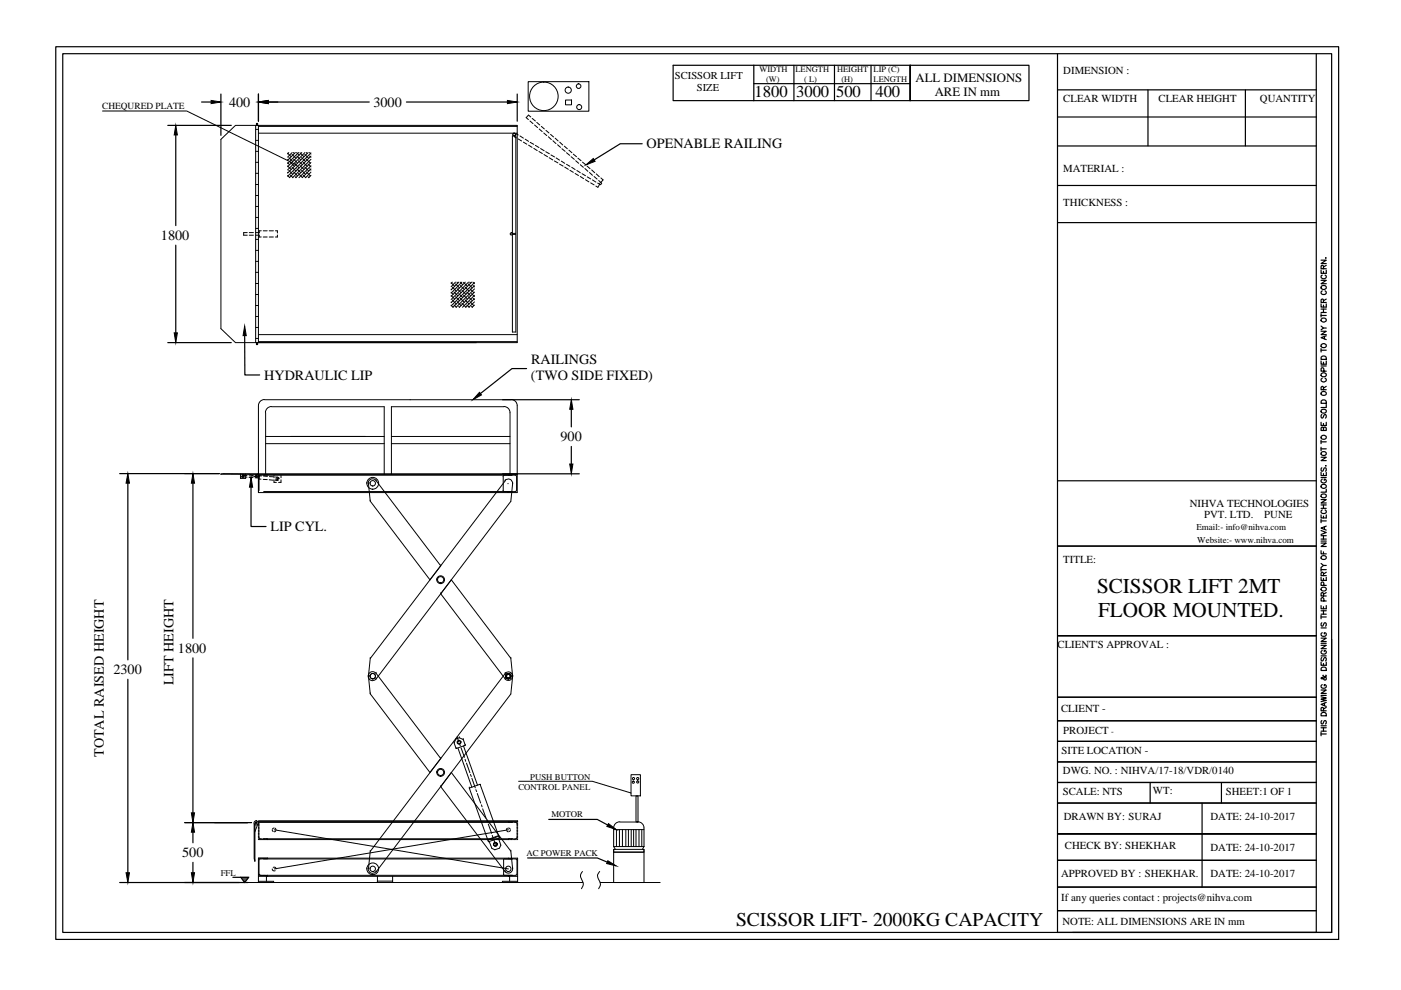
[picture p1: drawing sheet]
<svg xmlns="http://www.w3.org/2000/svg" width="297mm" height="210mm" viewBox="0 0 297 210" stroke-linecap="round" stroke-linejoin="round" font-family="sans-serif">
<!-- layer: 0 -->
<g fill="none" stroke="#000" stroke-width=".21">
<path d="M112 17.3h12.9v6.3h-12.9zM21.7 23.5h17.9l23 11.3M46.8 29.5l3.1-2.9h59.8v46h-59.8l-3.1-2.9zM54.2 26.6v46M54.2 32.1h.6M54.2 34.4h.6M54.2 36.7h.6M54.2 39.1h.6M54.2 29.8h.6M54.2 27.4h.6M54.4 26.2h.2v.4h-.2zM54.8 26.6v46"/>
<path d="M54.8 28.2h54.9M54.8 26.8h54.9M61 37.2l.4 .4M61 36.5l.1 .1M61 35.2l.7 .7M61 34.5l.4 .4M61 33.8l.1 .1M61 32.5l.7 .7M61.2 32.3l-.2 .3M61.2 36.1l.9 .9M61.2 33.4l.9 .8M61.6 37.1l.5 .6"/>
<path d="M61.6 34.4l.8 .9M61.9 35.4l.9 .9M61.9 32.7l.9 .9M61.9 32.3l-.9 1M62.2 32.3l.2 .3M62.2 36.4l.9 .9M62.2 33.7l.9 .9M62.6 37.5l.2 .2M62.6 34.8l.8 .8M62.6 32.3l-1.6 1.7M62.9 32.3l.5 .6M62.9 35.8l.9 .8"/>
<path d="M62.9 33.1l.9 .8M63.3 36.8l.8 .8M63.3 34.1l.8 .8M63.3 32.3l-2.3 2.4M63.6 35.1l.8 .8M63.6 32.4l.8 .8M63.9 36.1l.9 .9M63.9 33.4l.9 .8M64 32.3l-3 3M64.3 37.1l.5 .6M64.3 34.4l.8 .9M64.6 35.4l.9 .9"/>
<path d="M64.6 32.7l.9 .9M64.7 32.3l-3.7 3.7M65 36.4l.8 .9M65 33.7l.8 .9M65 32.3l.1 .3M65.3 37.5l.2 .2M65.3 34.8l.6 .6M65.3 32.3l-4.3 4.4M65.6 35.8l.3 .3M65.6 33.1l.3 .3M65.6 32.3l.3 .4M65.9 32.4l-4.9 5"/>
<path d="M65.9 33.1l-4.5 4.6M65.9 33.8l-3.9 3.9M65.9 34.5l-3.2 3.2M65.9 35.1l-2.5 2.6M65.9 35.8l-1.8 1.9M65.9 36.5l-1.1 1.2M65.9 37.2l-.4 .5M108.6 28.8h.8v20.7h-.8zM108.7 28.5l.1 .2h.3M108.9 28.3h.3l.1 .2M109.9 28.6l-.5-.2-.3 .6 .4 .3M109.9 29.5l.7 .4"/>
<path d="M110.3 28.8l.7 .5M111 30.1l.7 .5M111.4 29.5l.7 .5M112 24.4l-.4 .5 .4 .5M112 24.4l.5 .4M112.1 30.8l.7 .4M112.4 25.7l.6 .5M112.4 30.2l.8 .4M112.8 25.1l.7 .6M113.2 31.5l.7 .4M113.3 26.5l.7 .6M113.5 30.8l.8 .5"/>
<path d="M113.8 26l.6 .5M114.3 32.1l.7 .5M114.3 27.3l.6 .6M114.6 31.5l.8 .5M114.8 26.8l.6 .5M115.3 28.2l.6 .5M115.3 32.8l.8 .4M115.7 32.2l.8 .4M115.8 27.6l.6 .6M116.3 29l.6 .6M116.4 33.4l.8 .5M116.7 28.5l.7 .5"/>
<path d="M116.8 32.9l.8 .4M117.2 29.8l.7 .6M117.5 34.1l.8 .4M117.7 29.3l.6 .6M117.9 33.5l.7 .5M118.2 30.7l.6 .5M118.6 34.8l.8 .4M118.7 30.1l.6 .6M119 34.2l.7 .4M119.1 31.5l.7 .6M119.6 31l.7 .5M119.7 35.4l.8 .5"/>
<path d="M119.9 21.2h1.3v1h-1.3zM120.1 34.8l.7 .5M120.1 32.4l.7 .5M120.6 31.8l.7 .6M120.8 36.1l.8 .4M121.1 33.2l.7 .6M121.2 35.5l.7 .4M121.6 32.7l.6 .5M121.9 36.8l.8 .4M122.1 34.1l.6 .5M122.3 36.2l.7 .4M122.5 33.5l.7 .6"/>
<path d="M123 34.9l.7 .6M123 37.4l.8 .5M123.4 36.8l.7 .5M123.5 34.4l.7 .5M124 35.7l.6 .6M124.1 38.1l.8 .5M124.5 35.2l.6 .6M124.5 37.5l.7 .4M125 36.6l.6 .6M125.2 38.8l.8 .4M125.4 36l.7 .6M125.6 38.1l.7 .5"/>
<path d="M126 37.4l.6 .6M126.4 36.9l.7 .6M126.7 38.8l.4 .3-.3 .6-.5-.2M127.1 38.9l.1 .2h.2M127.2 38.8h.3l.1 .1M127.4 37.7l.5 .4-.5 .6-.5-.4M52.4 49.3h-.7v.6h.7M52.8 49.3h.9M52.8 49.9h.9M54.2 49.3h.8M54.2 49.9h.8M54.2 41.4h.6"/>
<path d="M54.2 43.8h.6M54.2 46.1h.6M54.2 48.4h.6M54.2 50.8h.6M54.2 53.1h.6M54.2 55.4h.6M54.2 57.7h.6M55 49.8v.4h.4M55.4 48.9h-.4v.5M55.8 48.9h.9M55.8 50.2h.9M57.1 48.9h.9"/>
<path d="M57.1 50.2h.9M58.4 48.9h.4v.5M58.8 49.8v.4h-.4M95.6 59.9l.8 .8M95.9 59.8l-.3 .3M96.6 59.8l-1 1M96.9 59.8l.2 .2M97.3 59.8l-1.7 1.7M97.6 59.8l.5 .6M97.9 59.8l-2.3 2.3M98.3 59.9l.8 .8M98.7 59.8l-3.1 3"/>
<path d="M99.3 59.8l-3.7 3.7M99.6 59.8l.2 .2M100 59.8l-4.4 4.4M100.3 59.8l.3 .4M100.6 59.9l-5 5M108.6 49.7h.8v20.7h-.8zM54.2 60.1h.6M54.2 62.4h.6M54.2 64.8h.6M54.2 67.1h.6M54.2 69.4h.6M54.2 71.8h.6"/>
<path d="M54.4 72.6h.2v.5h-.2zM54.8 71h54.9M54.8 72.4h54.9M95.6 64.1h.1M95.6 62.7l.8 .7M95.6 62l.5 .4M95.6 61.3l.1 .1M95.9 63.6l.8 .9M95.9 60.9l.8 .8M96.2 64.6l.5 .6M96.2 61.9l.9 .8M96.6 62.9l.8 .9"/>
<path d="M96.6 60.2l.8 .8M96.9 63.9l.9 .9M96.9 61.2l.9 .9M97.3 65l.1 .2M97.3 62.2l.8 .9M97.6 63.2l.8 .9M97.6 60.5l.8 .9M97.9 64.3l.9 .9M97.9 61.6l.9 .8M98.3 62.6l.8 .8M98.6 63.6l.9 .9M98.6 60.9l.9 .8"/>
<path d="M98.9 64.6l.6 .6M98.9 61.9l.9 .8M99.3 62.9l.8 .9M99.3 60.2l.8 .8M99.6 63.9l.9 .9M99.6 61.2l.9 .9M100 65l.2 .2M100 62.2l.6 .7M100.3 63.2l.3 .3M100.3 60.5l.3 .3M100.6 60.6l-4.6 4.6-.4-.5M100.6 61.3l-3.9 3.9"/>
<path d="M100.6 61.9l-3.2 3.3M100.6 62.6l-2.5 2.6M100.6 63.3l-1.9 1.9M100.6 64l-1.2 1.2M100.6 64.7l-.5 .5M54.8 86v18.4h54.9v-18.4M56.1 84.7a1.29 1.29 0 0 0-1.3 1.3M56.1 84.8h52.2M56.3 87.5v13.1M56.3 92.5h25.2M56.3 94.1h25.2M57.6 86.2a1.29 1.29 0 0 0-1.3 1.3"/>
<path d="M57.6 86.2h23.9v14.4M83 92.5h25.1M83 94.1h25.1M106.8 86.2a1.29 1.29 0 0 1 1.3 1.3M106.9 86.2h-23.9v14.4M108.1 87.5v13.1M108.4 84.7a1.29 1.29 0 0 1 1.3 1.3M46.8 100.5h7.9l-.1 .1zM51 100.5v.9h1.1v-.9M51.2 100.9l.2 .4h.3M51.4 100.6a.34 .34 0 0 1 .5 .3M51.5 100.8h.9"/>
<path d="M51.5 101.1l.9 .1M52.8 100.9h.9M52.8 101.2l.9 .1M53 100.6l1.4 .6M54.1 101h.9M54.1 101.3h.8M54.7 100.5l.1 .2M54.8 100.6h54.9M54.8 100.5h54.9M54.9 101v3M55.4 100.9h-.4l-.1 .7h.4M55.8 101.6l.9 .1"/>
<path d="M55.9 100.9l.8 .1M55.9 104.2h52.7M55.9 100.8h52.7M56.7 100.7l-1.6 .1-.2 .1M56.7 100.6l-.1 .1M56.7 100.6h.1M57.1 101.7l.8 .1M57.1 101l.9 .1M58.1 101.7v.6h.5M58.1 100.7v.6M58.3 101.8l.6 .1M58.4 101.1l.5 .1"/>
<path d="M58.5 101.5l.1 .3h.4M58.6 101.2h.4l.2 .3M58.7 101.4h.2v.2h-.2zM59.6 100.7v.6M59.6 101.7v.6h-.5M77.8 102.5h.1M78.1 102.6h.1M78.5 102.5h.1M78.5 106.3h.1M79.7 101.8a.91 .91 0 0 0-1.1-.2 .91 .91 0 0 0-.5 .9M79.7 101.9l13.7 18.1-2.2 2.9-12.7-16.6-.4-3.7M79.7 101.9h.1"/>
<path d="M93.4 120h.1M106.7 103.9l.2 .3M106.7 101v3M106.9 100.7l-.2 .3M107.1 101.9a.91 .91 0 0 1 1-.3 .91 .91 0 0 1 .6 1M107.1 101.9l-28.6 37.7-.4 3.7M107.1 101.9h.1M107.7 100.6l1.6 .2 .2 .1M107.7 102.5v.1M107.7 104.4h.1M107.8 104.2l-.1 .1M108.7 102.6h.1"/>
<path d="M108.7 102.6l-.4 3.7-28.6 37.7M109.5 101l-.1 3.1-1.6 .2M78.5 139.6h.1M92.6 122.9h.1M92.8 122.9h.1M93.4 125.9h.1M108.3 139.6h.1M78.1 143.3a.91 .91 0 0 0 .5 .9 .91 .91 0 0 0 1.1-.2M78.1 143.4h.1M78.1 143.3h.1M78.5 143.4h.1M78.5 147.1h.1"/>
<path d="M79.7 142.7a.91 .91 0 0 0-1.1-.2 .91 .91 0 0 0-.5 .9M79.7 142.7l13.7 18.1-2.2 3-12.7-16.7-.4-3.7M79.7 142.7h.1M79.7 144h.1M96.3 157.5h.1M96.7 156.7l.7-.3 .8 .4 .5 1.2-2 .7-.4-1.2zM96.7 158.7h.1M96.9 156.3l.4 1.1M97.1 158.6l2.9 8.3M97.4 156.4h.1M97.5 157.8l.1 .4M97.7 157.4h.1"/>
<path d="M97.8 158.6l.7 2M98.2 156.8h.1M98.3 158.2l2.9 8.3M98.7 158h.1M107.1 142.8a.91 .91 0 0 1 1-.3 .91 .91 0 0 1 .6 1M107.1 142.8l-28.6 37.7-.4 3.7M107.1 142.8h.1M107.1 143.9h.1M107.2 143.4h.1M107.4 143.4h.1M108.7 143.3a.91 .91 0 0 1-.6 .9 .91 .91 0 0 1-1-.3M108.7 143.5h.1"/>
<path d="M108.7 143.3l-.4-3.7-12.6-16.7-2.3 3 13.7 18M108.7 143.3h.1M108.7 143.5l-.4 3.7-28.6 37.7M45.5 174.4h7.9M54.6 174.8l-.6 1.6M54.8 174.6v.4M54.8 175.3v.4M54.8 175.9v.4M54.8 176.5v.5M54.8 177.2v.4M54.8 177.8v.2h53.2M54.8 174h54.9v.4"/>
<path d="M54.9 177.2l.1 .6h.5M54.9 174.6v.4M54.9 175.3v.4M54.9 175.9v.4M54.9 176.5v.5M55.7 177.8h53.2M56.7 177.8v.2M56.7 178h.1M57.7 175.9l.2 .4M58.1 175.6l-.3 .2M58.1 175.9l49.7 8.3M58.3 175.6l.2 .3"/>
<path d="M58.5 176.1l-.4 .3M92.6 163.8h.1M92.8 163.8h.1M93.4 166.8h.1M93.4 160.8h.1M98.6 161l.1 .4M98.9 161.8l.7 2M99.5 167.1l2.3-.8 4.1 11.4-2.3 .8zM99.5 167.1h.1M99.8 164.2l.1 .4M100 165l.8 2M100.9 167.4l.2 .5"/>
<path d="M101.2 168.2l.7 2.1M102.1 170.6l.1 .5M102.3 171.5l.8 2M103.2 173.9l.1 .4M103.5 174.7l.7 2M103.6 178.5h.1M104.4 177.1l.1 .4M104.7 177.9l.3 1.1M105.4 179h.1M105.5 179h.1M105.7 177.7l.5 1.5-.3 .6-1 .4-.6-.3-.6-1.5M105.7 177.2l-2.3 .8"/>
<path d="M105.8 177.3l-2.4 .8M105.9 177.7h.1M107.4 175.9h.1M107.5 176.1l.3 .3M107.6 175.6l-.2 .3M107.8 174.2l.4 .1M107.8 175.6l.4 .2M107.8 178h.1M107.8 175.9l-49.7 8.3M107.9 177.8l-.1 .2M108.2 175.9l-.2 .4M108.2 178h.4"/>
<path d="M108.4 174.3l.5 .1M108.9 178h.4M109.1 174.4h.4l.1 .6M109.6 177.2l-.1 .6h-.4M109.6 175.3v.4M109.6 175.9v.4M109.6 176.5v.5M109.7 174.2h-54.9v.2h53.8M109.7 174.6v.4M109.7 175.3v.4M109.7 175.9v.4M109.7 176.5v.5"/>
<path d="M109.7 177.2v.4M109.7 177.8v.2h-.2M110 165.7h15.6l8.1 2.4M130.1 179.5l.4 .6M130.1 179.5h6.4M130.1 175.9h6.4M130.7 175.9v3.6M131.3 175.9v3.6M131.4 174.2a1.29 1.29 0 0 0-1.3 1.3v4M131.4 174.3h3.9M132 175.9v3.6M132.7 175.9v3.6"/>
<path d="M133.2 175.9v3.6M133.8 164.3h2v4.4h-2zM133.8 175.9v3.6M134.3 175.9v3.6M134.8 168.7h.5v5.6h-.5zM134.8 175.9v3.6M135.2 174.2a1.29 1.29 0 0 1 1.3 1.3v4M135.5 175.9v3.6M136.1 175.9v3.6M136.5 179.5l-.3 .6M51.6 187.1h72M54.8 185.8h54.9"/>
<path d="M54.8 187.1v-5.2h54.9v5.2M54.8 186.9h3.2v.2M54.9 182.3l.1 3.2 1.7 .1M55.9 185.6h52.7M55.9 182.1h52.7M56.5 185.8v1.1M56.6 185.6l.1 .1M56.7 182.1h-1.6l-.2 .2M56.7 182l-.1 .1M56.7 181.9v.1M56.7 185.7v.1M57.7 184.2a.42 .42 0 0 0 .6 .4"/>
<path d="M57.9 183.9a.38 .38 0 0 1 .4 0 .38 .38 0 0 1 .2 .3M77.8 184.2h.1M78.1 184.2a.91 .91 0 0 0 .5 .9 .91 .91 0 0 0 1.1-.3M78.1 184.2h.1M78.5 184.2h.1M78.5 180.5h.1M79.7 184.9h.1M80 186.8h3.2M80 185.8v1.3M83.2 185.8v1.3M106.7 185.3l.3 .3M106.8 182.4v2.9"/>
<path d="M107 182.1l-.3 .3M107.1 184.8h.1M107.2 184.2h.1M107.8 182l1.6 .1 .2 .2M107.8 181.9v.1M107.8 185.7v.1M107.9 185.6l-.1 .1M108 185.8v1.1M108.3 180.5h.1M108.7 184.1a.91 .91 0 0 1-.6 1 .91 .91 0 0 1-1-.3M108.7 184.2l-.4-3.7-12.6-16.7-2.3 3 13.7 18M108.7 184.2h.1"/>
<path d="M109.6 185.4l-.2 .1-1.5 .1M109.6 182.3v3.1M109.7 186.9h-3.2v.2M123.5 184.8l-.4 .8 .6 1.7-.1 .4-.3 .7M127.1 184.8l-.4 .8 .6 1.9-.4 .9M127.2 187.1h12.8M130.1 180.1v7h6.4v-7M130.1 180.1h6.4v.6h-6.4zM130.1 180.7h6.4"/>
<circle cx="120.5" cy="19.1" r=".66"/>
<circle cx="122.7" cy="18.3" r=".49"/>
<circle cx="109" cy="28.5" r=".28"/>
<circle cx="115.3" cy="20.4" r="3"/>
<circle cx="122.8" cy="22.7" r=".53"/>
<circle cx="108.4" cy="49.6" r=".23"/>
<circle cx="51.5" cy="100.9" r=".17"/>
<circle cx="54.4" cy="100.9" r=".32"/>
<circle cx="54.4" cy="100.9" r=".11"/>
<circle cx="79" cy="102.5" r=".57"/>
<circle cx="79" cy="102.5" r="1.25"/>
<circle cx="93.4" cy="122.9" r=".66"/>
<circle cx="93.4" cy="122.9" r=".83"/>
<circle cx="79" cy="143.4" r=".57"/>
<circle cx="97.3" cy="157.4" r=".32"/>
<circle cx="97.3" cy="157.4" r=".4"/>
<circle cx="107.8" cy="143.4" r=".4"/>
<circle cx="107.8" cy="143.4" r=".57"/>
<circle cx="54.3" cy="174.5" r=".44"/>
<circle cx="54.3" cy="174.5" r=".19"/>
<circle cx="93.4" cy="163.8" r=".66"/>
<circle cx="93.4" cy="163.8" r=".83"/>
<circle cx="105" cy="179" r=".32"/>
<circle cx="105" cy="179" r=".4"/>
<circle cx="134.3" cy="165.8" r=".23"/>
<circle cx="134.3" cy="165.1" r=".23"/>
<circle cx="135.2" cy="165.1" r=".23"/>
<circle cx="135.2" cy="165.8" r=".23"/>
<circle cx="79" cy="184.2" r=".57"/>
<circle cx="79" cy="184.2" r="1.25"/>
<circle cx="107.8" cy="184.2" r=".57"/>
</g>
<g fill="none" stroke="#000" stroke-width=".25">
<path d="M11.8 9.9h272v189.3h-272zM13.3 11.4h269v186.3h-269zM46.8 19.9v8.8M54.8 19.9v5.8M109.7 19.9v5.8M159.8 13.8h-17.1v7.5h17.1M159.8 13.8v7.5M159.8 17.7h33.2M159.8 13.8h33.2M168.3 13.8v7.5M176.9 13.8v7.5M184.7 13.8v7.5"/>
<path d="M193 13.8h25.2v7.5h-25.2zM193 13.8v7.5h-33.2M224.2 11.4v186.3h54.9v-186.3M224.2 19.1h54.9M243.4 19.1v11.8M264 19.1v11.8M35.6 26.6h13.4M37.3 28.6v19.2M42.7 21.6h2.1M56.9 21.6h21.4M86.2 21.6h21.4M136.2 30.5h-4.7l-5.5 3.4"/>
<path d="M224.2 30.9h54.9M224.2 24.8h54.9M224.2 39.3h54.9M37.3 52v18.6M224.2 47.2h54.9M280.1 59.4h1.1l-1.1 .8h1.1M280.1 57.3v.7h1.1v-.7M280.1 55.2h1.1l-1.1 .7h1.1M280.3 58.3a.39 .39 0 0 0-.2 .5 .39 .39 0 0 0 .4 .3h.3a.39 .39 0 0 0 .4-.3 .39 .39 0 0 0-.3-.5M280.6 57v-.7h-.5v.7h1.1M280.6 57.5v.5M281.1 54.7h.1z"/>
<path d="M281.2 56.3l-.6 .3M35.6 72.6h13.4M51.9 71.2v8.3h3.1M111.6 78.1h-3l-6.7 5.3M280.1 76.5v.7h1.1v-.7M280.1 70.2h1.1l-1.1 .8h1.1M280.1 64.4v.7h1.1v-.7M280.1 66.5v.7M280.1 73.9v.7M280.1 77.6h1.1M280.1 74.3h1.1M280.1 69.1l.5 .5"/>
<path d="M280.1 66.9h1.1M280.1 66.3h1.1M280.1 65.5h1.1M280.1 79.2a.51 .51 0 0 1 .8-.2 .51 .51 0 0 1 0 .8 .52 .52 0 0 1-.6 0 .52 .52 0 0 1-.2-.6zM280.1 75.7a.6 .6 0 0 1 .8-.2 .6 .6 0 0 1 .3 .7h-1.1zM280.1 73.1a.51 .51 0 0 1 .8-.2 .51 .51 0 0 1 0 .8 .52 .52 0 0 1-.6 0 .52 .52 0 0 1-.2-.6zM280.1 67.6a.51 .51 0 0 1 .8-.2 .51 .51 0 0 1 .1 .8 .54 .54 0 0 1-.6 0 .54 .54 0 0 1-.3-.6zM280.1 60.7a.51 .51 0 0 1 .8-.2 .51 .51 0 0 1 .1 .8 .54 .54 0 0 1-.6 0 .54 .54 0 0 1-.3-.6zM280.3 61.7a.39 .39 0 0 0-.2 .4 .39 .39 0 0 0 .4 .3h.3a.39 .39 0 0 0 .4-.3 .39 .39 0 0 0-.3-.4M280.6 64.1v-.6h-.5v.6h1.1M280.6 64.7v.4M280.6 65.5v.8"/>
<path d="M280.6 76.8v.4M280.7 78.7l-.1-.6h-.5v.6h1.1M280.8 71.3v.6M281.2 71.2l-1.1 .4 1.1 .4M281.2 69.6h-.6l-.5 .3M281.2 63.4l-.6 .4M106.6 84.8h16.2M121.1 86.8v3.7M121.1 94.7v3.7M280.1 96.9h1.1l-1.1 .8h1.1M280.1 89.5v.7h1.1v-.7M280.1 93.3v.8"/>
<path d="M280.1 94.8v.7M280.1 95.2h1.1M280.1 93.7h1.1M280.1 96a.51 .51 0 0 1 .8-.3 .51 .51 0 0 1 .1 .8 .54 .54 0 0 1-.6 0 .54 .54 0 0 1-.3-.5zM280.1 92.5a.51 .51 0 0 1 .8-.2 .51 .51 0 0 1 0 .8 .52 .52 0 0 1-.6 0 .52 .52 0 0 1-.2-.6zM280.1 87a.52 .52 0 0 1 .8-.2 .52 .52 0 0 1 .1 .7 .54 .54 0 0 1-.6 .1 .54 .54 0 0 1-.3-.6zM280.1 85a.6 .6 0 0 1 .8-.2 .6 .6 0 0 1 .3 .7h-1.1zM280.1 83.2a.51 .51 0 0 1 .8-.2 .51 .51 0 0 1 .1 .7 .54 .54 0 0 1-.6 .1 .54 .54 0 0 1-.3-.6zM280.3 99.2l-.2 .2v.4l.4 .1 .2-.6 .3-.1 .2 .2-.2 .5M280.3 87.9l-.2 .3v.3l.2 .1h.2l.2-.6 .3-.1 .2 .3-.2 .4M280.3 80.2a.45 .45 0 0 0-.2 .6 .45 .45 0 0 0 .7 .2 .42 .42 0 0 0 .4-.3 .42 .42 0 0 0-.3-.5M280.6 90.8l.2-.2 .3 .1 .1 .1v.5h-1.1v-.6l.2-.1 .3 .1v.6"/>
<path d="M280.6 82.6v-.6l-.3-.1-.2 .3v.4h1.1M280.6 89.8v.4M281.1 98.8h.1zM281.2 85.8v.6h-1.1M281.2 81.9l-.6 .4M25.4 100.4h21.1M27.1 102.4v37.5M40.9 102.4v32.9M53.2 103.3v8.3h3.2M106.6 100.5h16.2M224.2 115.8h54.9M224.2 101.9h54.9"/>
<path d="M280.1 116.8v.6h1.1M280.1 115.1h1.1l-1.1 .8h1.1M280.1 112.5l1.1 .4-1.1 .4M280.1 109.2v.6h1.1v-.6M280.1 105.9h1.1l-1.1 .7h1.1M280.1 100.2v.6h1.1v-.6M280.1 110.1v.7M280.1 119.5l.5 .4M280.1 114.7h1.1M280.1 114.3h1.1M280.1 113.6h1.1M280.1 110.4h1.1"/>
<path d="M280.1 107.8h1.1M280.1 107.1h1.1M280.1 101.3h1.1M280.1 118a.51 .51 0 0 1 .8-.2 .51 .51 0 0 1 .1 .7 .54 .54 0 0 1-.6 .1 .54 .54 0 0 1-.3-.6zM280.1 104.9a.52 .52 0 0 1 .8-.2 .52 .52 0 0 1 .1 .8 .54 .54 0 0 1-.6 0 .54 .54 0 0 1-.3-.6zM280.1 102.9a.51 .51 0 0 1 .8-.2 .51 .51 0 0 1 .1 .7 .54 .54 0 0 1-.6 .1 .54 .54 0 0 1-.3-.6zM280.3 108.1a.39 .39 0 0 0-.2 .5 .39 .39 0 0 0 .4 .3h.3a.39 .39 0 0 0 .4-.3 .39 .39 0 0 0-.3-.5M280.3 101.6a.45 .45 0 0 0-.2 .6 .45 .45 0 0 0 .7 .2 .4 .4 0 0 0 .4-.4 .4 .4 0 0 0-.4-.4v.3M280.6 100.4v.4M280.6 107.1v.7M280.6 109.4v.4M280.6 113.6v.7"/>
<path d="M280.6 117v.4M280.8 111.7v.5M281.2 119.9h-.6l-.5 .4M281.2 111.5l-1.1 .5 1.1 .4M281.2 103.7v.7h-1.1M40.9 139.5v32.8M279.1 134.8h-54.9h54.9M280.1 136.8h1.1l-1.1 .7h1.1M280.1 135.3h1.1l-1.1 .7h1.1M280.1 128.4v.7h1.1v-.7M280.1 122.4v.7h1.1v-.7M280.1 120.4v.7"/>
<path d="M280.1 130.5v.7M280.1 139.1h1.1M280.1 136.4h1.1M280.1 133.1h1.1M280.1 130.8h1.1M280.1 130.2h1.1M280.1 129.5h1.1M280.1 120.8h1.1M280.1 124.7a.51 .51 0 0 1 .8-.2 .51 .51 0 0 1 .1 .7 .54 .54 0 0 1-.6 .1 .54 .54 0 0 1-.3-.6zM280.3 139.4l-.2 .3v.3l.4 .1 .2-.6 .3-.1 .2 .3-.2 .4M280.3 132l-.2 .3v.4h.4l.3-.6 .2-.1 .2 .3-.2 .5M280.3 137.9a.39 .39 0 0 0-.2 .5 .39 .39 0 0 0 .4 .3h.3a.38 .38 0 0 0 .4-.4 .38 .38 0 0 0-.4-.4v.3"/>
<path d="M280.3 134.2a.39 .39 0 0 0-.2 .4 .39 .39 0 0 0 .4 .3h.3a.38 .38 0 0 0 .4-.4 .38 .38 0 0 0-.4-.3v.2M280.6 126.4v-.7h-.5v.7h1.1M280.6 122v-.5l-.3-.2-.2 .3v.4h1.1M280.6 122.6v.5M280.6 128.7v.4M280.6 129.5v.7M280.7 127.4v-.4l-.4-.3-.2 .3v.4h1.1M280.7 124.1l-.1-.7h-.4l-.1 .7h1.1M281.2 125.6l-.6 .4M281.2 121.3l-.6 .4M282.3 135.5v62.2h-54.9M27.1 144v41"/>
<path d="M224.2 147.8h54.9M224.2 152.8h54.9M224.2 157.2h54.9M280.1 147.7l1.1 .3-1.1 .3 1.1 .2-1.1 .3M280.1 146.3h1.1l-1.1 .7h1.1M280.1 140.4v.7h1.1v-.7M280.1 155.6h1.1M280.1 155.3v.7M280.1 155h1.1M280.1 154.3h1.1M280.1 153.9h1.1M280.1 147.4h1.1"/>
<path d="M280.1 151.3a.6 .6 0 0 1 .8-.2 .6 .6 0 0 1 .3 .7h-1.1zM280.1 141.6a.63 .63 0 0 1 1.1 .2v.4h-1.1zM280.3 152.8l-.2 .2v.4l.4 .1 .3-.7h.2l.2 .2-.2 .5M280.3 145.2a.39 .39 0 0 0-.2 .4 .39 .39 0 0 0 .4 .3h.3a.38 .38 0 0 0 .4-.4 .38 .38 0 0 0-.4-.3v.2M280.6 143.2l-.1 .1a.66 .66 0 0 1 .6 .8h-.3l-.3-.4h-.4v.1l.2 .1 .4-.1 .4-.4 .1-.2h-.1M280.6 150.7v-.6h-.5v.6h1.1M280.6 140.7v.4M280.6 154.3v.7M280.8 149.1v.5M281.2 148.9l-1.1 .5 1.1 .4M281.2 150l-.6 .3M39.2 174.4h13.3"/>
<path d="M40.9 176.4v2.3M53.9 174.7v7.3l.1 .6v-7.8M116.3 173.7h10.3l2.2 1.2M224.2 161.5h54.9M224.2 170.3h54.9M224.2 176.8h54.9M243.9 165.9v4.4M254.9 170.3v17.8M259 165.9v4.4M279.1 165.9h-54.9h54.9M25.4 187.1h27.2M40.9 182.8v2.2"/>
<path d="M49.4 186h3.3l-.8 1.1-.8-1.1M111.9 181.9h14.7l2.1 .9M224.2 188.1h54.9M224.2 193.1h54.9M279.1 182.4h-54.9h54.9"/>
</g>
<g fill="#000" stroke="#000" stroke-width=".21">
<path d="M37.3 26.6l.3 2h-.7zM44.8 21.3l2 .3-2 .4zM54.8 21.6l2.1-.3v.7zM107.6 21.3l2.1 .3-2.1 .4zM124.2 35l1.6-1.4 .4 .6zM36.9 70.6h.7l-.3 2zM51.9 69.1l.3 2.1h-.7zM101.7 83.2l.4 .5-1.8 1.1zM121.1 84.8l.4 2h-.7zM120.8 98.4h.7l-.4 2.1zM27.1 100.4l.3 2h-.7zM40.9 100.4l.3 2h-.6z"/>
<path d="M53.2 101.2l.4 2.1h-.7zM40.9 174.4l.3 2h-.6zM40.6 172.3h.6l-.3 2.1zM129 174.6l1.7 1.3-2-.7zM26.7 185h.7l-.3 2.1zM40.6 185h.6l-.3 2.1zM128.9 182.5l1.8 1.1-2.1-.5z"/>
</g>
<path d="M51.1 186h1.6l-.8 1.1z" fill="#545454" stroke="#545454" stroke-width=".21"/>
<g font-size="4.5">
<text x="232.6" y="125.7">SCISSOR LIFT 2MT</text>
<text x="232.8" y="130.8">FLOOR MOUNTED.</text>
</g>
<text font-size="4.1" x="156.1" y="196.3">SCISSOR LIFT- 2000KG CAPACITY</text>
<g font-size="3.5">
<text x="160" y="20.6">1800</text>
<text x="168.8" y="20.6">3000</text>
<text x="177.3" y="20.5">500</text>
<text x="185.6" y="20.5">400</text>
</g>
<g font-size="3">
<text x="48.6" y="22.6">400</text>
<text x="79.2" y="22.6">3000</text>
<text x="137.1" y="31.5">OPENABLE RAILING</text>
<text x="34.1" y="50.9">1800</text>
<text x="112.6" y="77.1">RAILINGS</text>
<text x="56" y="80.5">HYDRAULIC LIP</text>
<text x="112.6" y="80.6">(TWO SIDE FIXED)</text>
<text x="118.8" y="93.6">900</text>
<text x="57.3" y="112.6">LIP CYL.</text>
<text x="24.1" y="143">2300</text>
<text x="37.7" y="138.4">1800</text>
<text x="36.8" y="145.3" transform="rotate(-90 36.8 145.3)">LIFT HEIGHT</text>
<text x="22" y="160.5" transform="rotate(-90 22 160.5)">TOTAL RAISED HEIGHT</text>
<text x="38.6" y="181.8">500</text>
</g>
<g font-size="2.7">
<text x="194.1" y="17.4">ALL DIMENSIONS</text>
<text x="198.2" y="20.4">ARE IN mm</text>
</g>
<g font-size="2.3">
<text x="225.4" y="15.7">DIMENSION :</text>
<text x="225.4" y="21.6">CLEAR WIDTH</text>
<text x="245.6" y="21.6">CLEAR HEIGHT</text>
<text x="267.1" y="21.6">QUANTITY</text>
<text x="225.4" y="36.4">MATERIAL :</text>
<text x="225.4" y="43.8">THICKNESS :</text>
<text x="252.2" y="107.4">NIHVA TECHNOLOGIES</text>
<text x="255.3" y="109.8">PVT. LTD.</text>
<text x="268" y="109.8">PUNE</text>
<text x="225.4" y="119.3">TITLE:</text>
<text x="224.2" y="137.4">CLIENT'S APPROVAL :</text>
<text x="225" y="151">CLIENT -</text>
<text x="225.4" y="155.6">PROJECT</text>
<text x="225.1" y="159.9">SITE LOCATION -</text>
<text x="225.4" y="164.2">DWG. NO. : NIHVA/17-18/VDR/0140</text>
<text x="225.3" y="168.5">SCALE: NTS</text>
<text x="225.5" y="173.9">DRAWN BY: SURAJ</text>
<text x="244.4" y="168.4">WT:</text>
<text x="256.6" y="173.9">DATE: 24-10-2017</text>
<text x="259.9" y="168.5">SHEET:1 OF 1</text>
<text x="225" y="185.8">APPROVED BY : SHEKHAR.</text>
<text x="225.8" y="180">CHECK BY: SHEKHAR</text>
<text x="256.6" y="180.4">DATE: 24-10-2017</text>
<text x="225" y="191.1">If any queries contact : projects@nihva.com</text>
<text x="256.6" y="186">DATE: 24-10-2017</text>
<text x="225.3" y="196.2">NOTE: ALL DIMENSIONS ARE IN mm</text>
</g>
<g font-size="2.2">
<text x="143.1" y="16.7">SCISSOR LIFT</text>
<text x="147.8" y="19.3">SIZE</text>
</g>
<text font-size="2" x="21.6" y="23.2">CHEQURED PLATE</text>
<g font-size="1.9">
<text x="253.7" y="112.4">Email:- info@nihva.com</text>
<text x="253.8" y="115.1">Website:- www.nihva.com</text>
<text x="109.9" y="167.6">CONTROL PANEL</text>
<text x="112.4" y="165.4">PUSH BUTTON</text>
<text x="116.9" y="173.3">MOTOR</text>
<text x="46.8" y="185.8">FFL</text>
<text x="111.6" y="181.5">AC POWER PACK</text>
</g>
<g font-size="1.8">
<text x="161.1" y="15.2">WIDTH</text>
<text x="162.4" y="17.4">(W)</text>
<text x="168.7" y="15.2">LENGTH</text>
<text x="170.5" y="17.3">( L)</text>
<text x="177.5" y="15.2">HEIGHT</text>
<text x="178.4" y="17.4">(H)</text>
<text x="185.2" y="15.3">LIP (C)</text>
<text x="185.2" y="17.4">LENGTH</text>
</g>
<text font-size="1.7" x="235.6" y="155.6">-</text>
</svg>
